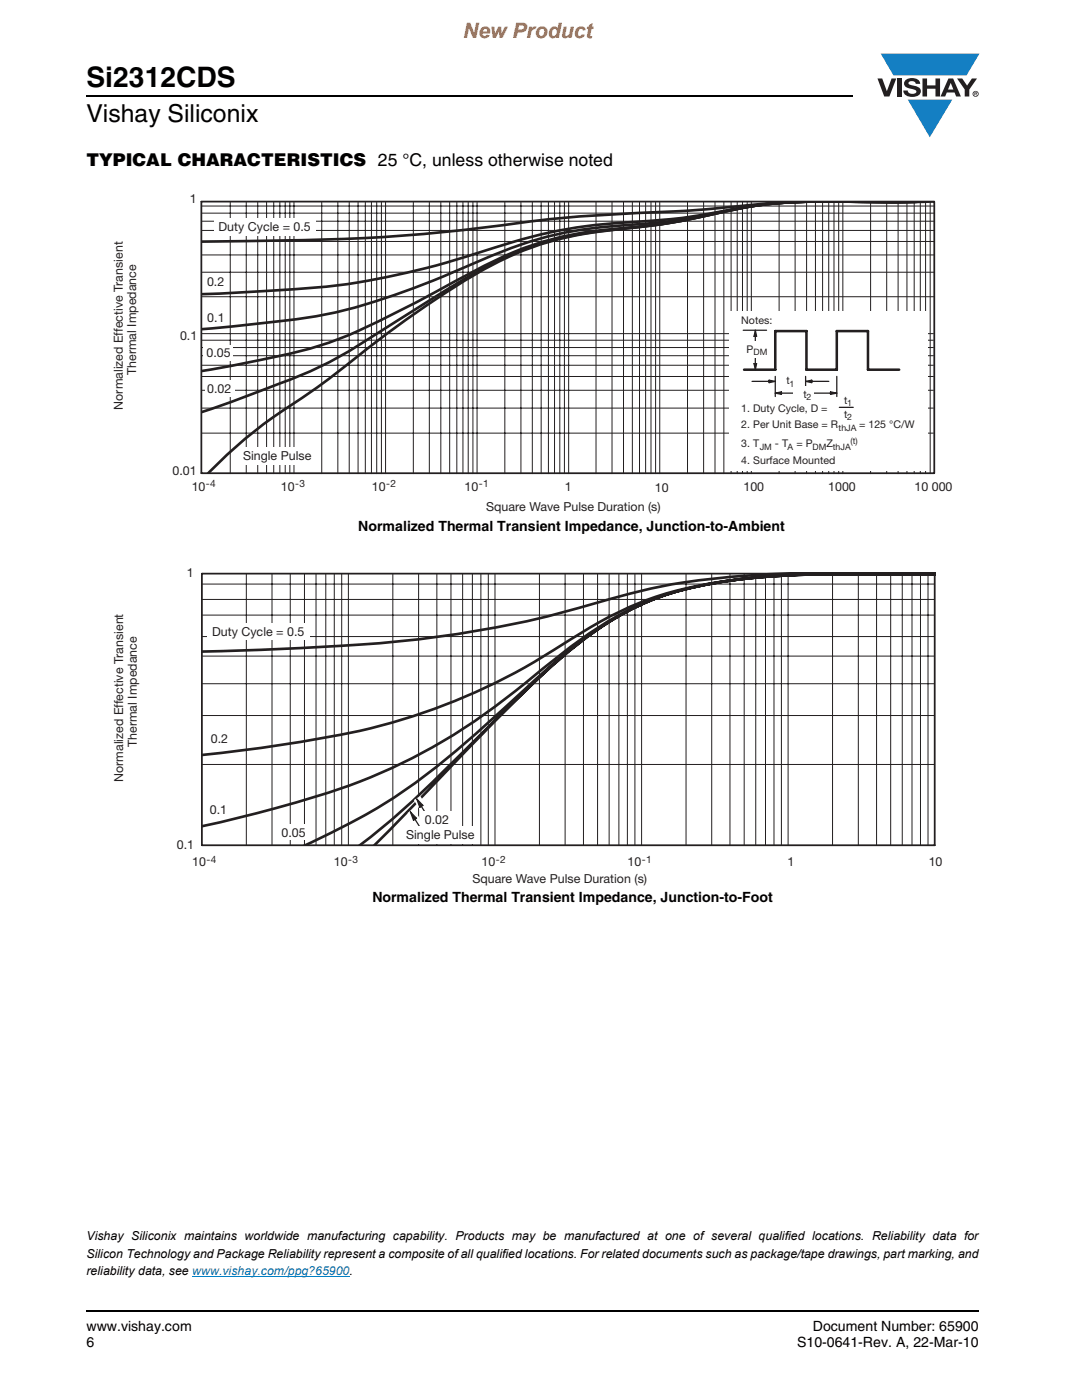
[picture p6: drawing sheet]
<svg xmlns="http://www.w3.org/2000/svg" width="216mm" height="279mm" viewBox="0 0 216 279" stroke-linecap="round" stroke-linejoin="round" font-family="sans-serif">
<path d="M17.1 18.9h.2v.3h-.2zM17.1 261.5h.2v.4h-.2z" fill="#000"/>
<path d="M17.3 19.1h152.9M17.3 261.7h178.1" fill="none" stroke="#000" stroke-width=".36"/>
<path d="M175.1 10.7h20.4v16.7h-20.4z" fill="#fff"/>
<g fill="#147fc3">
<path d="M175.7 10.7h19.7l-2.5 4.4h-3.8h-10.8z"/>
<path d="M181.1 19.9h8.9l-4.5 7.5z"/>
</g>
<g fill="#231f20">
<path d="M175.1 15.7h.9l1 2.5 .9-2.5h.9l-1.3 3.6h-1.1z"/>
<path d="M179 15.7h.9v3.6h-.9z"/>
<path d="M180.7 16a2.1 2.1 0 0 1 2.8 .3l.1 .4h-.9a.79 .79 0 0 0-.7-.5 .79 .79 0 0 0-.7 .4l.2 .3 1 .2a1.08 1.08 0 0 1 1.2 1.1 1.08 1.08 0 0 1-1.1 1.1 1.73 1.73 0 0 1-2.4-1.2h.9a.96 .96 0 0 0 .8 .6 .96 .96 0 0 0 1-.4 1.31 1.31 0 0 0-1.3-.6 1.03 1.03 0 0 1-1-.6 1.03 1.03 0 0 1 .1-1.1z"/>
<path d="M184.1 15.7h.9v1.3h1.7v-1.3h.9v3.6h-.9v-1.6h-1.7v1.6h-.9z"/>
<path d="M191 15.7h1l1 1.4 .9-1.4h1.1l-1.6 2.2v1.4h-.9v-1.4z"/>
<path d="M189.7 16.5l.5 1.4h-1zM189.2 15.7l-1.5 3.6h.9l.3-.8h1.6l.3 .8h.9l-1.5-3.6z"/>
<path d="M194.2 18.7a.46 .46 0 0 1 .9 0 .46 .46 0 0 1-.9 0zM194.1 18.7a.6 .6 0 0 0 1.2 0 .6 .6 0 0 0-1.2 0z"/>
<path d="M194.6 18.5h.2v.2h-.2zM194.4 18.4v.7h.2v-.3l.3 .3-.1-.3 .1-.2v-.2z"/>
</g>
<path d="M38.4 254.8h31.3" fill="none" stroke="#007ec4" stroke-width=".2"/>
<path d="M22.4 38.5h167.7v64h-167.7z" fill="#fff"/>
<g fill="none" stroke="#231f20" stroke-width=".2">
<path d="M40.3 44.1h146.2M40.3 42.5h146.2M40.3 46h146.2M40.3 59.2h146.2M40.3 54.3h146.2M40.3 50.9h146.2M40.3 48.2h146.2M40.3 41.1h146.2M45.9 40.3v54.2M49.1 40.3v54.2M51.4 40.3v54.2M53.2 40.3v54.2"/>
<path d="M54.6 40.3v54.2M55.8 40.3v54.2M56.9 40.3v54.2M57.8 40.3v54.2M58.7 40.3v54.2M64.2 40.3v54.2M67.4 40.3v54.2M69.7 40.3v54.2M71.4 40.3v54.2M72.9 40.3v54.2M74.1 40.3v54.2M75.2 40.3v54.2"/>
<path d="M76.1 40.3v54.2M76.9 40.3v54.2M82.5 40.3v54.2M85.7 40.3v54.2M88 40.3v54.2M89.7 40.3v54.2M91.2 40.3v54.2M92.4 40.3v54.2M93.4 40.3v54.2M94.4 40.3v54.2M95.2 40.3v54.2M100.7 40.3v54.2"/>
<path d="M103.9 40.3v54.2M106.2 40.3v54.2M108 40.3v54.2M109.4 40.3v54.2M110.7 40.3v54.2M111.7 40.3v54.2M112.6 40.3v54.2M113.5 40.3v54.2M137.2 40.3v54.2M140.4 40.3v54.2M142.7 40.3v54.2M144.4 40.3v54.2"/>
<path d="M145.9 40.3v54.2M147.1 40.3v54.2M148.2 40.3v54.2M149.1 40.3v54.2M149.9 40.3v54.2M155.5 40.3v54.2M158.7 40.3v54.2M160.9 40.3v54.2M162.7 40.3v54.2M164.1 40.3v54.2M165.4 40.3v54.2M166.4 40.3v54.2"/>
<path d="M167.4 40.3v54.2M168.2 40.3v54.2M173.7 40.3v54.2M176.9 40.3v54.2M179.2 40.3v54.2M181 40.3v54.2M182.4 40.3v54.2M183.6 40.3v54.2M184.7 40.3v54.2M185.6 40.3v54.2M40.3 66.6h146M40.3 77.9h146"/>
<path d="M40.3 75.1h146M40.3 72.9h146M40.3 71h146M40.3 69.4h146M40.3 67.9h146M40.3 86.4h146M40.3 81.4h146"/>
</g>
<path d="M184.6 40.2h-1.9a462.5 462.5 0 0 0-30 .4 356.4 356.4 0 0 1-30.5 2.2l-12.7 1a395.9 395.9 0 0 1-40.4 3.9l-28.9 .5M184.6 40.2l-5.6 .1h-7.5a109 109 0 0 0-25.9 1.6 131.1 131.1 0 0 1-22.3 2.6 99.8 99.8 0 0 0-26.7 5.6 150.8 150.8 0 0 1-44.5 8l-11.9 .6M184.6 40.2l-5.6 .1h-7.5a109.6 109.6 0 0 0-24.3 1.3 130.5 130.5 0 0 1-25.2 3.6 75.5 75.5 0 0 0-26.5 6.9 162.3 162.3 0 0 1-29.2 10.4 256.8 256.8 0 0 1-22.2 2.9l-3.9 .3M184.6 40.2l-5.6 .1h-7.5a113.5 113.5 0 0 0-23.3 1.2l-1.3 .2a140.5 140.5 0 0 1-26.2 4.2 65.2 65.2 0 0 0-26.6 8.4 273.6 273.6 0 0 1-26.2 13.3 116.4 116.4 0 0 1-19.9 5l-7.8 1.4M184.6 40.2l-5.6 .1h-7.5a114.4 114.4 0 0 0-23.3 1.2l-1.3 .2a156 156 0 0 1-26.2 4.3 63 63 0 0 0-27.8 9.6l-17.9 11.1a86.6 86.6 0 0 1-21.6 10.7l-7.1 2.8-6.1 2M186.3 40.2l-5.7 .1h-8a129.4 129.4 0 0 0-23 .9l-2.7 .5a164.7 164.7 0 0 1-26.2 4.4 63.4 63.4 0 0 0-29.1 10.6 266.9 266.9 0 0 0-26 18.9l-2.6 1.9a150.4 150.4 0 0 0-15.9 11.7l-5.5 5.2" fill="none" stroke="#231f20" stroke-width=".53"/>
<path d="M145.5 62.1h39.7v31.7h-39.7z" fill="#fff"/>
<path d="M148.3 65.9h4.7M154.7 75.1v4M160.7 75.1v2M167 75.1v4" fill="none" stroke="#231f20" stroke-width=".25"/>
<path d="M154.7 78.5l1.2-.3v.5z" fill="#231f20"/>
<path d="M154.7 78.5l1.2-.3v.5zM155.6 78.5h3.7" fill="none" stroke="#231f20" stroke-width=".25"/>
<path d="M165.7 78.2l1.3 .3-1.3 .2z" fill="#231f20"/>
<path d="M162.3 78.5h3.8M165.7 78.2l1.3 .3-1.3 .2z" fill="none" stroke="#231f20" stroke-width=".25"/>
<path d="M153.5 75.9l1.2 .2-1.2 .3z" fill="#231f20"/>
<path d="M150.1 76.1h3.7M153.5 75.9l1.2 .2-1.2 .3z" fill="none" stroke="#231f20" stroke-width=".25"/>
<path d="M160.7 76.1l1.3-.2v.5z" fill="#231f20"/>
<path d="M160.7 76.1l1.3-.2v.5zM161.6 76.1h3.8" fill="none" stroke="#231f20" stroke-width=".25"/>
<g fill="#fff">
<path d="M155.2 74.4h4.1v2.6h-4.1z"/>
<path d="M158.2 77.1h4.1v2.6h-4.1z"/>
</g>
<path d="M150.5 72.6h.5l-.3 1.2z" fill="#231f20"/>
<path d="M150.5 72.6h.5l-.3 1.2zM150.7 69.3v3.6" fill="none" stroke="#231f20" stroke-width=".25"/>
<path d="M150.7 65.9l.3 1.2h-.5z" fill="#231f20"/>
<path d="M150.7 65.9l.3 1.2h-.5zM150.7 66.8v3.6" fill="none" stroke="#231f20" stroke-width=".25"/>
<path d="M147.3 68.1h6.5v3.4h-6.5z" fill="#fff"/>
<path d="M148.5 73.8h6.2v-7.7h6.2v7.7h6.1v-7.7h6.2v7.7h6.2" fill="none" stroke="#231f20" stroke-width=".51"/>
<path d="M167.5 81.3h2.8" fill="none" stroke="#231f20" stroke-width=".25"/>
<g fill="#fff">
<path d="M42.7 43.6h20.4v3.4h-20.4z"/>
<path d="M48 89.3h14.9v3.4h-14.9z"/>
<path d="M41 76h5.9v3.2h-5.9z"/>
<path d="M40.6 68.8h5.8v3.2h-5.8z"/>
</g>
<path d="M40.2 40.3v54.1M40.2 40.2l146.2 .1v54.1h-146.2" fill="none" stroke="#231f20" stroke-width=".35"/>
<path d="M118.9 40.3v54.2M122.1 40.3v54.2M124.4 40.3v54.2M126.2 40.3v54.2M127.6 40.3v54.2M128.8 40.3v54.2M129.9 40.3v54.2M130.8 40.3v54.2M131.6 40.3v54.2" fill="none" stroke="#231f20" stroke-width=".2"/>
<path d="M22.5 113.1h165.6v63.7h-165.6z" fill="#fff"/>
<path d="M186.6 114.2a481.5 481.5 0 0 0-40.8 .9 124.8 124.8 0 0 0-28.1 5.6 225.3 225.3 0 0 1-55.2 8.5l-22.3 .8M186.6 114.6h-13.4a174.4 174.4 0 0 0-32.5 2 68.7 68.7 0 0 0-26.8 11 126.5 126.5 0 0 1-53.2 20.3l-9.3 1.5-11.2 1.3M186.6 114.6h-13.4a164.6 164.6 0 0 0-32.5 2.1 59.7 59.7 0 0 0-26.8 12.3l-3 2.4a179 179 0 0 1-21.3 15.8 120.6 120.6 0 0 1-33.3 13.7l-8.7 2.3-7.4 1.7M186.6 114.6h-13.3a163.2 163.2 0 0 0-32.6 2.1 57.3 57.3 0 0 0-27 13l-4.5 3.8a364.8 364.8 0 0 1-25.1 21.8 126.4 126.4 0 0 1-23.2 13.4M186.6 114.6h-13.3a163.2 163.2 0 0 0-32.6 2.1 56.2 56.2 0 0 0-27.1 13.2 397.7 397.7 0 0 0-20.9 19.9 188.6 188.6 0 0 1-20.9 18.9M186.6 114.6h-13.3a163.2 163.2 0 0 0-32.6 2.1 56.1 56.1 0 0 0-27.1 13.2 366.4 366.4 0 0 0-25.9 25.5l-13 13.3" fill="none" stroke="#231f20" stroke-width=".53"/>
<g fill="none" stroke="#231f20" stroke-width=".2">
<path d="M40.2 119.6h146.2M40.2 116.6h146.2M49.2 114.5v54.2M54.3 114.5v54.2M57.9 114.5v54.2M60.8 114.5v54.2M63.1 114.5v54.2M65 114.5v54.2M66.7 114.5v54.2M68.2 114.5v54.2M69.5 114.5v54.2M78.4 114.5v54.2"/>
<path d="M83.5 114.5v54.2M87.2 114.5v54.2M90 114.5v54.2M92.3 114.5v54.2M94.3 114.5v54.2M96 114.5v54.2M97.4 114.5v54.2M98.8 114.5v54.2M107.6 114.5v54.2M112.8 114.5v54.2M116.4 114.5v54.2M119.2 114.5v54.2"/>
<path d="M121.5 114.5v54.2M123.5 114.5v54.2M125.2 114.5v54.2M126.7 114.5v54.2M128 114.5v54.2M136.9 114.5v54.2M142 114.5v54.2M145.7 114.5v54.2M148.5 114.5v54.2M150.8 114.5v54.2M152.7 114.5v54.2M154.4 114.5v54.2"/>
<path d="M155.9 114.5v54.2M157.3 114.5v54.2M166.1 114.5v54.2M171.3 114.5v54.2M174.9 114.5v54.2M177.7 114.5v54.2M180 114.5v54.2M182 114.5v54.2M183.7 114.5v54.2M185.2 114.5v54.2M40.2 122.8h146.2M40.2 127h146.2"/>
<path d="M40.2 136.5h146.2M40.2 130.9h146.2M40.2 152.6h146.2M40.2 142.8h146.2"/>
</g>
<path d="M41.3 124.3h20.5v3.3h-20.5z" fill="#fff"/>
<path d="M81.3 162.3l1.3-.8 3.9 6.2-1.3 .8z" fill-rule="evenodd" fill="#fff"/>
<path d="M81.9 162l1.2 1.3-.6 .4z" fill="#231f20"/>
<path d="M81.9 162l1.2 1.3-.6 .4zM82.8 163.4l2.8 4.5" fill="none" stroke="#231f20" stroke-width=".25"/>
<path d="M82.6 159.7l1.3-.8 3.9 6.2-1.3 .8z" fill-rule="evenodd" fill="#fff"/>
<path d="M83.2 159.5l1.2 1.2-.6 .4z" fill="#231f20"/>
<path d="M83.2 159.5l1.2 1.2-.6 .4zM84 160.9l2.8 4.4" fill="none" stroke="#231f20" stroke-width=".25"/>
<g fill="#fff">
<path d="M55.6 164.5h6.1v3.1h-6.1z"/>
<path d="M81.3 165h13.9v3.4h-13.9z"/>
<path d="M84.2 161.9h7v3.3h-7z"/>
</g>
<path d="M40.3 114.5h146.2v54.2h-146.2z" fill="none" stroke="#231f20" stroke-width=".35"/>
<text font-size="5.6" x="17.3" y="17.4">Si2312CDS</text>
<text font-size="4.9" x="17.3" y="24.4">Vishay Siliconix</text>
<text font-size="4.2" fill="#f06b12" x="92.4" y="7.5">New Product</text>
<text font-size="3.5" x="17.3" y="33">TYPICAL CHARACTERISTICS 25 °C, unless otherwise noted</text>
<g font-size="2.8">
<text x="71.5" y="105.9">Normalized Thermal Transient Impedance, Junction-to-Ambient</text>
<text x="74.3" y="179.9">Normalized Thermal Transient Impedance, Junction-to-Foot</text>
<text x="17.3" y="265.6">www.vishay.com</text>
<text x="17.3" y="268.8">6</text>
<text x="159" y="268.8">S10-0641-Rev. A, 22-Mar-10</text>
<text x="162.2" y="265.6">Document Number: 65900</text>
</g>
<g font-size="2.5" fill="#231f20">
<text x="37.9" y="40.6">1</text>
<text x="43.6" y="46.2">Duty Cycle = 0.5</text>
<text x="41.3" y="57.2">0.2</text>
<text x="41.4" y="64.2">0.1</text>
<text x="35.9" y="67.9">0.1</text>
<text x="41.2" y="71.3">0.05</text>
<text x="27.2" y="74.8" transform="rotate(-90 27.2 74.8)">Thermal Impedance</text>
<text x="24.5" y="81.8" transform="rotate(-90 24.5 81.8)">Normalized Effective Transient</text>
<text x="41.4" y="78.5">0.02</text>
<text x="34.4" y="94.8">0.01</text>
<text x="48.5" y="91.8">Single Pulse</text>
<text x="38.3" y="98">10</text>
<text x="56.1" y="98">10</text>
<text x="74.2" y="98">10</text>
<text x="92.7" y="98">10</text>
<text x="97" y="102">Square Wave Pulse Duration (s)</text>
<text x="112.7" y="98">1</text>
<text x="130.7" y="98.1">10</text>
<text x="148.3" y="98">100</text>
<text x="165.3" y="98">1000</text>
<text x="182.5" y="98">10 000</text>
<text x="37.3" y="115.2">1</text>
<text x="42.3" y="126.8">Duty Cycle = 0.5</text>
<text x="27.3" y="149.1" transform="rotate(-90 27.3 149.1)">Thermal Impedance</text>
<text x="42.1" y="148.2">0.2</text>
<text x="24.6" y="156" transform="rotate(-90 24.6 156)">Normalized Effective Transient</text>
<text x="41.9" y="162.4">0.1</text>
<text x="56.2" y="167">0.05</text>
<text x="81.1" y="167.5">Single Pulse</text>
<text x="84.8" y="164.4">0.02</text>
<text x="35.3" y="169.3">0.1</text>
<text x="38.4" y="172.9">10</text>
<text x="66.6" y="172.9">10</text>
<text x="96.1" y="172.9">10</text>
<text x="125.2" y="172.9">10</text>
<text x="157.1" y="172.9">1</text>
<text x="185.3" y="172.9">10</text>
<text x="94.3" y="176.2">Square Wave Pulse Duration (s)</text>
</g>
<g font-size="2.5">
<text x="17.3" y="247.5">Vishay Siliconix maintains worldwide manufacturing capability. Products may be manufactured at one of several qualified locations. Reliability data for</text>
<text x="17.3" y="251">Silicon Technology and Package Reliability represent a composite ofall qualified locations. For related documents such as package/tape drawings, part marking, and</text>
<text x="17.3" y="254.6">reliability data, see www.vishay.com/ppg?65900.</text>
</g>
<g font-size="2.1" fill="#231f20">
<text x="147.9" y="64.7">Notes:</text>
<text x="149" y="70.4">P</text>
<text x="156.9" y="76.7">t</text>
<text x="147.9" y="82.2">1. Duty Cycle, D =</text>
<text x="160.3" y="79.4">t</text>
<text x="168.5" y="80.6">t</text>
<text x="168.5" y="83.4">t</text>
<text x="147.9" y="89.3">3. T</text>
<text x="147.9" y="85.5">2. Per Unit Base = R</text>
<text x="154.6" y="89.3">- T</text>
<text x="158.9" y="89.3">= P</text>
<text x="164.9" y="89.3">Z</text>
<text x="171.4" y="85.5">= 125 °C/W</text>
<text x="147.9" y="92.6">4. Surface Mounted</text>
</g>
<g font-size="2" fill="#231f20">
<text x="41.1" y="97.2">-4</text>
<text x="58.9" y="97.2">-3</text>
<text x="77" y="97.2">-2</text>
<text x="95.5" y="97.2">-1</text>
<text x="41.2" y="172.2">-4</text>
<text x="69.5" y="172.2">-3</text>
<text x="98.9" y="172.2">-2</text>
<text x="128.1" y="172.2">-1</text>
</g>
<g font-size="1.8" fill="#231f20">
<text x="150.4" y="70.8">DM</text>
<text x="157.5" y="77.2">1</text>
<text x="160.9" y="79.8">2</text>
<text x="169.1" y="81">1</text>
<text x="169.1" y="83.9">2</text>
<text x="151.6" y="89.7">JM</text>
<text x="157.2" y="89.7">A</text>
<text x="162.2" y="89.7">DM</text>
<text x="166.2" y="89.7">thJA</text>
<text x="167.3" y="86">thJA</text>
<text x="169.7" y="88.6">(t)</text>
</g>
</svg>
